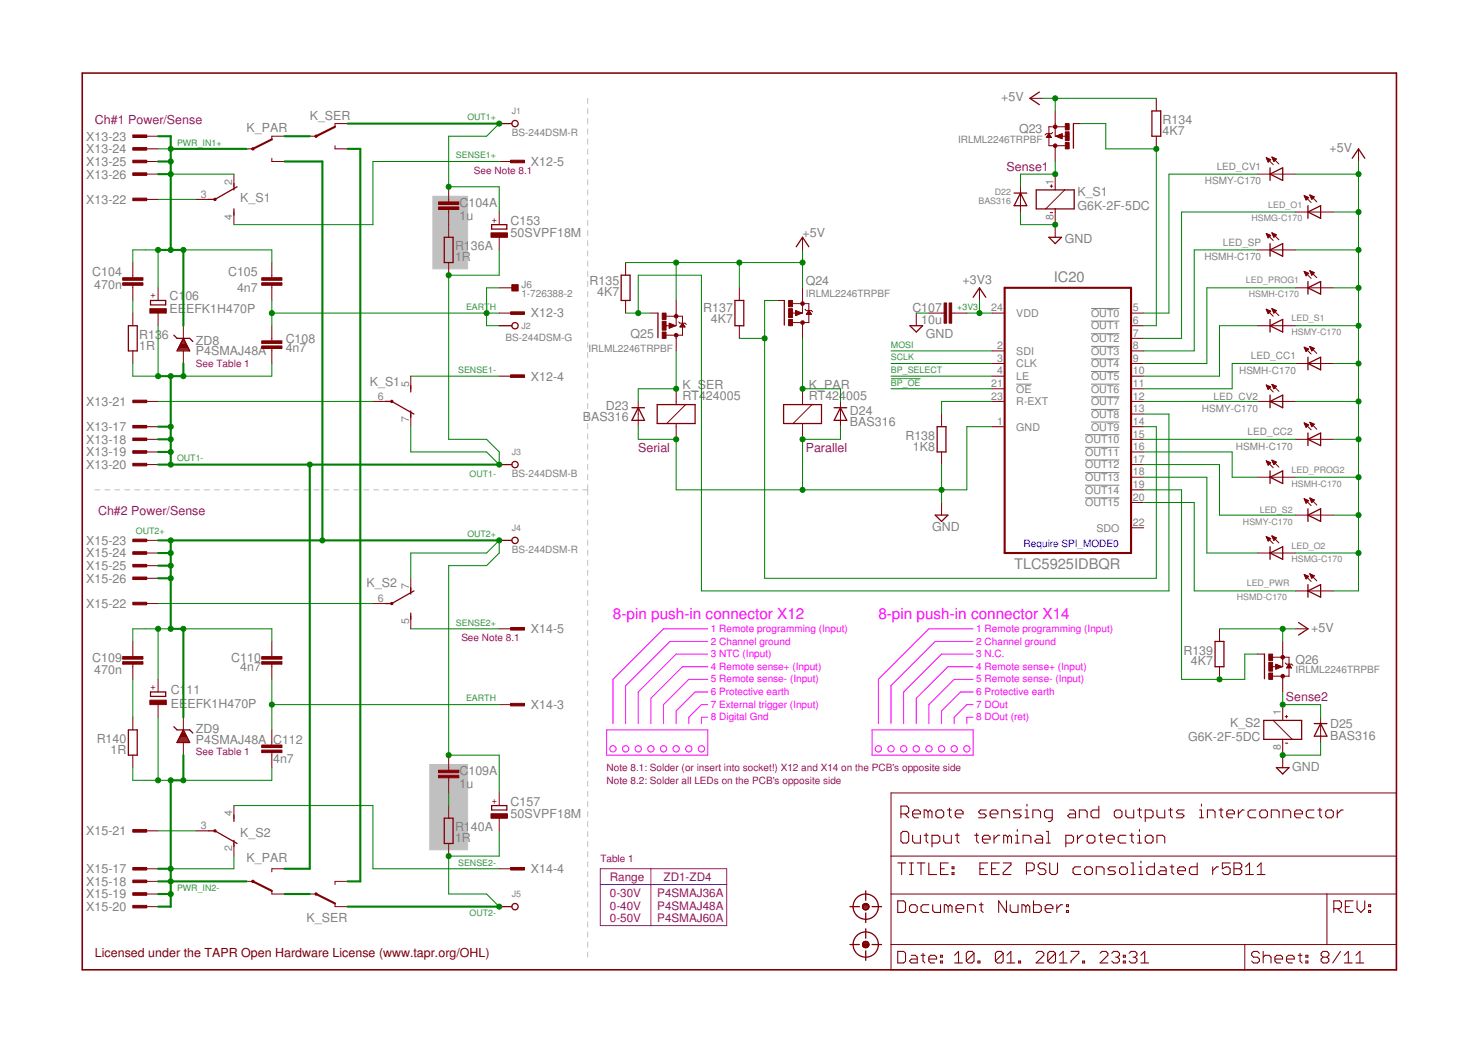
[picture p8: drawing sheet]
<svg xmlns="http://www.w3.org/2000/svg" width="297mm" height="210mm" viewBox="0 0 297 210" stroke-linecap="round" stroke-linejoin="round" font-family="sans-serif">
<g fill="none" stroke="#c0c0c0" stroke-width=".2">
<path d="M118.1 19.8v1M118.1 21.8v1.1M118.1 23.9v1M118.1 25.9v1M118.1 27.9v1.1M118.1 30v1M118.1 32v1.1M118.1 34.1v1M118.1 36.1v1.1M118.1 38.2v1M118.1 40.2v1.1M118.1 42.2v1.1"/>
<path d="M118.1 44.3v1M118.1 46.4v1M118.1 48.4v1M118.1 50.4v1.1M118.1 52.5v1M118.1 54.5v1.1M118.1 56.6v1M118.1 58.6v1M118.1 60.7v1M118.1 62.7v1M118.1 64.7v1.1M118.1 66.8v1"/>
<path d="M118.1 68.8v1.1M118.1 70.9v1M118.1 72.9v1.1M118.1 75v1M118.1 77v1M118.1 79.1v1M19.1 98.5h1M21.1 98.5h1M23.1 98.5h1M25.1 98.5h1M27.1 98.5h1M29.1 98.5h1"/>
<path d="M31.1 98.5h1M33.1 98.5h1M35.1 98.5h1M37.1 98.5h1M39.1 98.5h1M41.1 98.5h1M43.1 98.5h1M45.1 98.5h1M47.1 98.5h1M49.1 98.5h1M51.1 98.5h1M53.1 98.5h1"/>
<path d="M55.1 98.5h1M57.1 98.5h1M59.1 98.5h1M61.1 98.5h1M63.1 98.5h1M65.1 98.5h1M67.1 98.5h1M69.1 98.5h1M71.1 98.5h1M73.1 98.5h1M75.1 98.5h1M77.1 98.5h1"/>
<path d="M79.1 98.5h1M81.1 98.5h1M83.1 98.5h1M85.1 98.5h1M87.1 98.5h1M89.1 98.5h1M91.1 98.5h1M93.1 98.5h1M95.1 98.5h1M97.1 98.5h1M99.1 98.5h1M101.1 98.5h1"/>
<path d="M103.1 98.5h1M105.1 98.5h1M107.1 98.5h1M109.1 98.5h1M111.1 98.5h1M113.1 98.5h1M115.1 98.5h1M117.1 98.5h1M118.1 81.1v1M118.1 83.1v1.1M118.1 85.2v1M118.1 87.2v1.1"/>
<path d="M118.1 89.3v1M118.1 91.3v1.1M118.1 93.4v1M118.1 95.4v1.1M118.1 97.5v2M118.1 100.5v1M118.1 102.5v1M118.1 104.6v1M118.1 106.6v1M118.1 108.6v1M118.1 110.6v1M118.1 112.6v1.1"/>
<path d="M118.1 114.7v1M118.1 116.7v1M118.1 118.7v1M118.1 120.7v1M118.1 122.7v1.1M118.1 124.8v1M118.1 126.8v1M118.1 128.8v1M118.1 130.8v1M118.1 132.8v1.1M118.1 134.9v1M118.1 136.9v1"/>
<path d="M118.1 138.9v1M118.1 140.9v1M118.1 142.9v1.1M118.1 144.9v1.1M118.1 147v1M118.1 149v1M118.1 151v1M118.1 153v1.1M118.1 155.1v1M118.1 157.1v1M118.1 159.1v1M118.1 161.1v1"/>
<path d="M118.1 163.2v1M118.1 165.2v1M118.1 167.2v1M118.1 169.2v1M118.1 171.2v1.1M118.1 173.2v1.1M118.1 175.3v1M118.1 177.3v1M118.1 179.3v1M118.1 181.3v1.1M118.1 183.3v1.1M118.1 185.4v1"/>
<path d="M118.1 187.4v1M118.1 189.4v1M118.1 191.4v1"/>
</g>
<g fill="#c0c0c0" stroke="#c0c0c0" stroke-width=".2">
<path d="M87 39.5h7v14.6h-7z"/>
<path d="M86.4 153.7h7.6v17.2h-7.6z"/>
</g>
<g fill="none" stroke="#808080" stroke-width=".2">
<path d="M204.3 77.2h3M219.3 77.2h5.7M219.3 62h5.7M219.3 64.6h5.7M219.3 67.1h5.7M219.3 69.6h5.7M219.3 72.2h5.7M219.3 74.7h5.7M219.3 79.8h5.7M218.1 87.4h6.9M218.1 89.9h6.9M218.1 92.5h6.9"/>
<path d="M218.1 95h6.9M218.1 97.6h6.9M219.3 82.3h5.7M219.3 84.9h5.7M218.1 100.1h6.9"/>
</g>
<g fill="none" stroke="#800000" stroke-width=".21">
<path d="M180.4 173.5h1.6M181.1 163.6h1.1l.4-.4v-.7l-.4-.4h-1.1v2.3M181.1 167.5l.4-.3h.7l.4 .3v1.6l-.4 .4h-.7l-.4-.4zM181.2 173.5v2.3M181.8 163.6l.8 .8M182.8 173.5h.8M182.8 175.8h.8M183.2 173.5v2.3M183.4 163.6h1.6v-.4l-.4-.3h-.8l-.4 .3v.8l.4 .4h.8M183.4 167.9v1.2l.4 .4h1.2v-1.6M184.3 173.5h1.6M185.1 173.5v2.3"/>
<path d="M185.7 167.9h.8M186.1 167.5v1.6l.4 .4M186.5 163.2l-.4-.3h-.4v1.5M186.5 163.2v1.2M186.5 163.2l.4-.3 .4 .3v1.2M186.7 173.5v2.3h1.5M187.3 169.5h1.2l.4-.4v-.8l-.4-.4h-1.2v2.4M188.1 163.2l.4-.3h.8l.4 .3v.8l-.4 .4h-.8l-.4-.4zM189 174.7h.8M189.7 167.9v1.2l.3 .4h1.2v-1.6M190.4 162.9h.8M190.6 173.5h-1.6v2.3h1.6"/>
<path d="M190.8 162.5v1.5l.4 .4M191.3 175.5h.4v.3h-.4zM191.3 174.3h.4v.4h-.4zM192 163.6h1.5v-.4l-.4-.3h-.7l-.4 .3v.8l.4 .4h.7M192 167.9h.8M192.4 167.5v1.6l.4 .4M195.9 167.9h.8M196.3 167.5v1.6l.4 .4M196.9 174.7h.8M197.4 168.7h1.6v-.4l-.4-.4h-.8l-.4 .4v.8l.4 .4h.8M198.2 162.9h-1.2l-.3 .3 .3 .4h.8l.4 .4-.4 .4h-1.1M198.5 173.5h-1.6v2.3h1.6"/>
<path d="M199 163.6h1.6v-.4l-.4-.3h-.8l-.4 .3v.8l.4 .4h.8M199.3 174.7h.8M199.8 167.9v1.6M200.8 173.5h-1.5v2.3h1.5M200.9 167.9h-.3l-.8 .8M201.3 164.4v-1.5h1.2l.4 .3v1.2M201.6 173.5h1.6v.4l-1.6 1.6v.3h1.6M202.5 168.3l.4-.4 .4 .4v1.2M202.5 168.3l-.4-.4h-.4v1.6M202.5 168.3v1.2M204.1 169.5h.8M204.1 167.9h.3v1.6"/>
<path d="M204.4 166.8v.4M205.2 162.9h-1.1l-.4 .3 .4 .4h.8l.3 .4-.3 .4h-1.2M205.6 169.5v-1.6h1.2l.4 .4v1.2M206 164.4h.8M206 162.9h.4v1.5M206.3 175.1h1.2l.4-.4v-.8l-.4-.4h-1.2v2.3M206.4 161.7v.4M207.6 164.4v-1.5h1.1l.4 .3v1.2M208.3 167.9h.8l.4 .4v1.2h-1.2l-.3-.4 .3-.4h1.2M210.2 173.9l-.4-.4h-.8l-.4 .4v.4l.4 .4h.8l.4 .4v.4l-.4 .3h-.8l-.4-.3M210.3 167.2h.4v2.3M210.3 169.5h.8"/>
<path d="M211 173.5v2l.4 .3h.7l.4-.3v-2M211.5 164.4h-1.2l-.4-.4v-.8l.4-.3h1.2v1.9l-.4 .4h-.4M214.2 169.5h1.2l.4-.4v-.8l-.4-.4h-1.2v2.4M215 162.9h.8l.4 .3v1.2h-1.2l-.4-.4 .4-.4h1.2M216.5 167.9v1.6M216.9 164.4v-1.5h1.2l.4 .3v1.2M217.2 174.3h-1.2l-.4 .4v.8l.4 .3h1.2M217.7 167.9h-.4l-.8 .8M218 174.7l.4-.4h.8l.3 .4v.8l-.3 .3h-.8l-.4-.3zM218.9 167.9h.7l.4 .4v.8l-.4 .4h-.7l-.4-.4v-.8zM220.3 175.8v-1.5h1.2l.4 .4v1.1M220.8 162.1v2.3h-1.2l-.3-.4v-.8l.3-.3h1.2"/>
<path d="M220.8 167.9h.8M221.2 167.5v1.6l.4 .4M222.4 168.7h1.5v-.4l-.4-.4h-.7l-.4 .4v.8l.4 .4h.7M223.9 163.2l.4-.3h.8l.4 .3v.8l-.4 .4h-.8l-.4-.4zM224.2 174.3h-1.1l-.4 .4 .4 .4h.7l.4 .4-.4 .3h-1.1M225 174.7l.4-.4h.8l.4 .4v.8l-.4 .3h-.8l-.4-.3zM226.3 162.9v1.1l.4 .4h1.1v-1.5M226.3 167.9h-1.2l-.4 .4v.8l.4 .4h1.2M227.1 167.9h.7M227.3 173.5h.4v2.3M227.3 175.8h.8M227.5 167.5v1.6l.3 .4"/>
<path d="M228.6 162.9h.8M228.6 167.9h.4v1.6M228.6 169.5h.8M228.9 175.8h.8M228.9 174.3h.4v1.5M229 162.5v1.5l.4 .4M229 166.8v.4M229.3 173.1v.4M230.2 164.4h1.2l.3-.4v-.8l-.3-.3h-1.2v2.3M230.2 168.3l.4-.4h.8l.3 .4v.8l-.3 .4h-.8l-.4-.4zM232 173.5v2.3h-1.2l-.3-.3v-.8l.3-.4h1.2M232.5 162.9v1.1l.4 .4h1.2v-1.5"/>
<path d="M232.5 169.5v-1.6h1.2l.4 .4v1.2M233.2 174.3h.8l.4 .4v1.1h-1.2l-.4-.3 .4-.4h1.2M234.8 162.9h.8M235.1 174.3h.8M235.2 162.5v1.5l.4 .4M235.5 173.9v1.6l.4 .3M236.7 175.1h1.6v-.4l-.4-.4h-.8l-.4 .4v.8l.4 .3h.8M238 162.9h-1.2l-.4 .3 .4 .4h.8l.4 .4-.4 .4h-1.2M240.6 173.5v2.3h-1.2l-.4-.3v-.8l.4-.4h1.2M241.1 164.4h.8M241.1 162.9h.4v1.5M241.5 161.7v.4"/>
<path d="M242.7 164.4v-1.5h1.1l.4 .3v1.2M243.7 174.3v1.5M244.9 174.3h-.4l-.8 .8M245 162.9h.8M245.4 162.5v1.5l.4 .4M246.5 163.6h1.6v-.4l-.4-.3h-.8l-.4 .3v.8l.4 .4h.8M247.2 173.5h-1.5v1.2l.7-.4h.4l.4 .4v.8l-.4 .3h-.8l-.3-.3M248 173.5h1.2l.4 .4v.4l-.4 .4 .4 .4v.4l-.4 .3h-1.2zM248 174.7h1.2M248.9 162.9v1.5M250 162.9h-.3l-.8 .7M250.3 175.8h1.6"/>
<path d="M250.3 174.3l.8-.8v2.3M252.4 162.9h-1.2l-.4 .3v.8l.4 .4h1.2M252.7 175.8h1.5M252.7 174.3l.7-.8v2.3M253.2 163.2l.4-.3h.7l.4 .3v.8l-.4 .4h-.7l-.4-.4zM255.5 164.4v-1.5h1.2l.4 .3v1.2M257.9 164.4v-1.5h1.1l.4 .3v1.2M260.2 163.6h1.5v-.4l-.4-.3h-.7l-.4 .3v.8l.4 .4h.7M264.1 162.9h-1.2l-.4 .3v.8l.4 .4h1.2M264.9 162.9h.7M265.3 162.5v1.5l.3 .4M266.4 163.2l.4-.3h.8l.4 .3v.8l-.4 .4h-.8l-.4-.4z"/>
<path d="M268.8 162.9v1.5M269.9 162.9h-.4l-.7 .7M180.4 181.1h1.2l.4 .4v1.6l-.4 .4h-1.2zM180.4 191.3h1.2l.4 .4v1.5l-.4 .4h-1.2zM182.8 182.3l.4-.4h.7l.4 .4v.8l-.4 .4h-.7l-.4-.4zM183.2 192.1h.7l.4 .3v1.2h-1.1l-.4-.4 .4-.4h1.1M185.1 192.1h.8M185.5 191.7v1.5l.4 .4M186.7 192.8h1.5v-.4l-.4-.3h-.8l-.3 .3v.8l.3 .4h.8M186.7 181.9h-1.2l-.4 .4v.8l.4 .4h1.2M187.5 181.9v1.2l.3 .4h1.2v-1.6M189 193.2h.4v.4h-.4z"/>
<path d="M189 192.1h.4v.3h-.4zM190.6 182.3l-.4-.4h-.4v1.6M190.6 182.3l.4-.4 .3 .4v1.2M190.6 182.3v1.2M191.9 193.6h1.5M191.9 192.1l.7-.8v2.3M192.1 182.7h1.6v-.4l-.4-.4h-.8l-.4 .4v.8l.4 .4h.8M194.5 183.5v-1.6h1.1l.4 .4v1.2M195.7 191.7v1.5l-.3 .4h-.8l-.4-.4M195.7 191.7l-.3-.4h-.8l-.4 .4v1.5M195.7 191.7l-1.5 1.5M196.5 193.2h.4v.4h-.4z"/>
<path d="M196.8 181.9h.8M197.2 181.5v1.6l.4 .4M201.6 191.7v1.5l-.4 .4h-.8l-.4-.4M201.6 191.7l-.4-.4h-.8l-.4 .4v1.5M201.6 191.7l-1.6 1.5M202.3 181.1v2.4l-1.6-2.4v2.4M202.4 193.6h1.5M202.4 192.1l.8-.8v2.3M203 181.9v1.2l.4 .4h1.2v-1.6M204.7 193.2h.4v.4h-.4zM206.2 182.3l-.4-.4h-.4v1.6M206.2 182.3v1.2"/>
<path d="M206.2 182.3l.3-.4 .4 .4v1.2M207.7 181.1v2.4h1.2l.4-.4v-.8l-.4-.4h-1.2M208.2 191.7l.4-.4h.8l.4 .4v.4l-1.6 1.5h1.6M210.1 182.7h1.5v-.4l-.4-.4h-.8l-.3 .4v.8l.3 .4h.8M212.1 191.7v1.5l-.4 .4h-.7l-.4-.4M212.1 191.7l-.4-.4h-.7l-.4 .4v1.5M212.1 191.7l-1.5 1.5M212.4 181.9v1.6M212.9 193.6h1.6M212.9 192.1l.8-.8v2.3M213.6 181.9h-.4l-.8 .8M214.3 183.1h.4v.4h-.4z"/>
<path d="M214.3 181.9h.4v.4h-.4zM215.2 191.3h1.6v.4l-1.6 1.5v.4M217.6 193.2h.4v.4h-.4zM221.1 191.7l.4-.4h.8l.4 .4v.4l-1.6 1.5h1.6M223.4 191.7l.4-.4h.8l.4 .4v.4l-.4 .3M224.2 192.4h.4M224.6 192.4l.4 .4v.4l-.4 .4h-.8l-.4-.4M225.8 193.2h.4v.4h-.4zM225.8 192.1h.4v.3h-.4zM226.9 191.7l.4-.4h.8l.4 .4v.4l-.4 .3M227.7 192.4h.4M228.1 192.4l.4 .4v.4l-.4 .4h-.8l-.4-.4"/>
<path d="M229.3 193.6h1.5M229.3 192.1l.8-.8v2.3M253.1 191.7l-.4-.4h-.8l-.4 .4v.4l.4 .3h.8l.4 .4v.4l-.4 .4h-.8l-.4-.4M253.9 192.4l.4-.3h.8l.3 .3v1.2M253.9 191.3v2.3M256.2 192.8h1.6v-.4l-.4-.3h-.8l-.4 .3v.8l.4 .4h.8M258.6 192.8h1.5v-.4l-.4-.3h-.7l-.4 .3v.8l.4 .4h.7M260.9 192.1h.8M261.3 191.7v1.5l.4 .4M262.4 193.2h.4v.4h-.4zM262.4 192.1h.4v.3h-.4zM265.9 192.4l-.4 .4v.4l.4 .4h.8l.4-.4v-.4l-.4-.4"/>
<path d="M265.9 192.4l-.4-.3v-.4l.4-.4h.8l.4 .4v.4l-.4 .3M265.9 192.4h.8M268.1 182.7h1.1l.4-.4v-.8l-.4-.4h-1.1v2.4M268.8 182.7l.8 .8M269.4 191.3l-1.6 2.3M270.2 193.6h1.5M270.2 192.1l.8-.8v2.3M270.4 182.3h.8M271.9 181.1h-1.5v2.4h1.5M272.5 193.6h1.6M272.5 192.1l.8-.8v2.3M272.7 181.1v1.6l.8 .8 .8-.8v-1.6"/>
<path d="M275.1 183.1h.4v.4h-.4zM275.1 181.9h.4v.4h-.4z"/>
</g>
<g fill="none" stroke="#800000" stroke-width=".25">
<path d="M208.9 18.5l-1.9 1.3 1.9 1.2M47 36.9v1.3M47.6 37.5l-4.4 2.6h-1.3M100.3 24.8h2.6M203.8 38.8h2.6M205.1 38.8l1.3 2.6h-2.6zM208.3 38.2h7.6v3.8h-7.6zM215.7 24.8v5M231.5 22.3h1.8v5.1h-1.8zM255.2 33.7v2.6M255.2 35l2.6-1.3v2.6zM271.8 31.8l1.2-1.9 1.3 1.9"/>
<path d="M47 42v1.3M89.3 47.7h1.8v5.1h-1.8zM98.8 45.2h3.1v.9h-3.1zM124.8 55.3h1.8v5.1h-1.8zM160 49.6l1.3-1.9 1.3 1.9M195.6 59.8l1.2-1.9 1.3 1.9M210.8 47.7h2.5l-1.2 1.3zM255.2 49v2.5M255.2 50.2l2.6-1.2v2.5zM262.9 41.4v2.5M262.9 56.6v2.5M262.9 42.6l2.5-1.2v2.5z"/>
<path d="M262.9 57.9l2.5-1.3v2.5zM25.8 65.5h1.8v5h-1.8zM30.2 60.4h3.1v.9h-3.1zM34.9 67.4l.7 .6h2.5l.7 .7M35.7 70.3h2.3M35.8 70.1h2.1M35.9 69.9h1.9M36 69.7h1.7M36.1 69.4h1.5M36.2 69.2h1.2M36.4 69h.9M36.5 68.8h.7"/>
<path d="M36.6 68.6h.5M36.7 68.3h.3M36.8 68.1h.1M36.9 68l1.2 2.5h-2.5zM82.5 77.5v1.3M100.3 65.5h2.6M132.2 62.9v5M147.7 60.4h1.8v5.1h-1.8zM157.6 60.4v5M182.9 65.5h2.5l-1.3 1.3zM255.2 65.5l2.6-1.3v2.6zM255.2 64.2v2.6"/>
<path d="M255.2 79.4v2.6M262.9 71.8v2.6M262.9 73.1l2.5-1.3v2.6zM77.5 80.7h1.2l4.5 2.5M82.5 82.6v1.3M100.3 93.4h2.6M127 82h2.5M128.3 82l1.2 2.5h-2.5zM132.1 81.3h7.6v3.9h-7.6zM157.5 81.3h7.6v3.9h-7.6zM167.6 82h2.6M168.9 82l1.3 2.5h-2.6z"/>
<path d="M188.3 85.8h1.8v5.1h-1.8zM255.2 94.7v2.5M255.2 80.7l2.6-1.3v2.6zM255.2 95.9l2.6-1.2v2.5zM262.9 87.1v2.5M262.9 88.3l2.5-1.2v2.5zM82.5 118.2v1.2M83.2 118.8l-4.5 2.5h-1.2M100.3 108.6h2.6M188 103.6h2.5l-1.3 1.2zM255.2 109.9v2.6M255.2 111.2l2.6-1.3v2.6z"/>
<path d="M262.9 103.6l2.5-1.3v2.5zM262.9 102.3v2.5M262.9 117.5v2.6M262.9 118.8l2.5-1.3v2.6zM30.2 139.1h3.1v.9h-3.1zM82.5 123.3v1.2M244.2 129h1.8v5h-1.8zM254.1 131.5v5M261 125.2l1.9 1.2-1.9 1.3M25.8 146.7h1.8v5.1h-1.8zM34.9 146.1l.7 .6h2.5l.7 .7M35.6 149.2h2.5"/>
<path d="M35.7 149h2.3M35.8 148.8h2.1M35.9 148.5h1.9M36 148.3h1.6M36.2 148.1h1.3M36.3 147.9h1.1M36.4 147.7h.9M36.5 147.4h.7M36.6 147.2h.5M36.7 147h.3M36.9 146.7l1.2 2.6h-2.5zM254 144.8h7.6v3.9h-7.6z"/>
<path d="M256.5 154.3h2.6l-1.3 1.3zM264.1 145.5h2.6M265.4 145.5l1.3 2.5h-2.6zM41.9 167h1.3l4.4 2.6M47 163.9v1.2M47 169v1.2M89.3 164.5h1.8v5.1h-1.8zM98.8 162h3.1v.9h-3.1zM174 179.1v1.9M100.3 182.3h2.6M170.8 182.3h1.9M170.8 189.9h1.9"/>
<path d="M173.4 182.3h1.2M173.4 189.9h1.2M173.4 182.1h1.2M173.4 190.1h1.2M173.4 182.5a.63 .63 0 0 0 .6 .4 .63 .63 0 0 0 .6-.4M173.4 189.7a.63 .63 0 0 0 .6 .8 .63 .63 0 0 0 .6-.8M173.4 182.5h1.2M173.4 189.7a.62 .62 0 0 1 .6-.4 .62 .62 0 0 1 .6 .4M173.4 189.7h1.2M173.5 181.9h1M173.5 190.3h1M173.6 182.8h.8"/>
<path d="M173.6 189.4h.8M174 181.7a.62 .62 0 0 1 .6 .8M174 181.7a.64 .64 0 0 0-.6 .8M174 181.7h.1M174 183.6v1.9M174 186.7v1.9M174 191.2v1.9M175.3 182.3h1.9M175.3 189.9h1.9"/>
<circle cx="103.5" cy="24.8" r=".64"/>
<circle cx="103.5" cy="65.5" r=".64"/>
<circle cx="103.5" cy="93.4" r=".64"/>
<circle cx="103.5" cy="108.6" r=".64"/>
<circle cx="103.5" cy="182.3" r=".64"/>
<circle cx="174" cy="182.3" r="2.54"/>
<circle cx="174" cy="189.9" r="2.54"/>
</g>
<g fill="none" stroke="#800000" stroke-width=".2">
<path d="M207 19.8h2.5M232.4 19.8v2.5M29.2 27.4h2.6M29.2 29.9h2.6M29.2 32.5h2.6M29.2 35h2.6M47 35v2.5M49.6 29.9h1.2M54.6 31.8v.7h2.6M57.2 27.4h-2.6v.6M62.3 27.4h1.2M67.3 29.3v.6h2.6"/>
<path d="M69.9 24.8h-2.6v.7M90.2 37.5v3.1M100.3 32.5h2.6M205.1 37.5v5.1M210.4 27.6h.9M210.4 27.5h.8M210.5 27.3h.6M210.6 27.2h.4M210.7 27.1h.2M210.8 27h.1M210.8 26.9l.5 .7h-1zM211.1 37.4h.5"/>
<path d="M211.3 37.2v.5M211.6 26.6l-.3 .3h-1l-.3 .2M212.1 22.3v5.1h2.1M212.1 29.3v3.2M212.1 35v3.2M212.2 27.4l1.3-.5v1zM212.3 27.3h1.2M212.4 27.5h1.1M212.6 27.2h.9M212.7 27.6h.8M212.9 27.1h.6M213 27.7h.5"/>
<path d="M213.3 27h.2M213.3 27.8h.2M214 38.2l-3.8 3.8M214.1 25.5h-3.3v3.8h3.3M215.7 24.8h1.4M232.4 27.4v2.5M252.7 35h7.6M254.5 31.7l1.4 1.4M254.5 31.7l.9 .4-.5 .5zM254.5 31.8h.2M254.6 31.9h.4M254.6 32h.7"/>
<path d="M254.7 32.2h.6M254.7 32.3h.5M254.8 32.4h.3M254.8 32.5h.2M255.6 31.6l1.4 1.4M255.6 31.6l.9 .4-.5 .5zM255.7 31.7h.2M255.7 31.8h.4M255.8 31.9h.6M255.8 32h.6M255.9 32.2h.4M255.9 32.3h.3"/>
<path d="M256 32.4h.1M262.1 39.3l1.4 1.4M262.1 39.3l.9 .4-.5 .5zM262.1 39.4h.2M262.2 39.5h.4M262.2 39.6h.6M262.3 39.8h.6M262.3 39.9h.5M263.2 39.2l1.4 1.4M263.2 39.2l.9 .4-.5 .5zM263.3 39.3h.1M263.3 39.4h.4"/>
<path d="M263.4 39.5h.6M263.4 39.6h.7M263.5 39.8h.4M263.5 39.9h.3M273 29.9v2.6M26.7 52.8v3M26.7 57.4v3M29.2 40.1h2.6M31.8 57.9v2.5M39.4 40.1h2.5M47 42.6v2.6M54.6 52.8v3"/>
<path d="M54.6 57.4v3M90.2 42.1v5.6M90.2 52.8v2.5M100.3 57.9h2.6M100.3 42.6v2.6M100.3 47.7v2.5M125.7 52.8v2.5M148.6 57.9v2.5M161.3 57.9v5h-2.2M161.3 47.7v2.5M196.8 57.9v2.5M211.1 42.8h.5"/>
<path d="M212.1 42v5.7M252.7 50.2h7.6M254.5 46.9l1.4 1.4M254.5 46.9l.9 .4-.5 .5zM254.5 47h.1M254.6 47.1h.3M254.6 47.2h.6M254.7 47.3h.6M254.7 47.5h.5M254.8 47.6h.3M254.8 47.7h.2M255.6 46.8l.9 .4-.5 .5z"/>
<path d="M255.6 46.8l1.4 1.4M255.7 46.9h.1M255.7 47h.4M255.8 47.1h.5M255.8 47.2h.7M255.9 47.3h.4M255.9 47.5h.3M256 47.6h.1M260.3 57.9h7.6M260.3 42.6h7.6M262.1 54.6l.4 .9 .5-.6M262.1 54.6l1.4 1.4"/>
<path d="M262.1 54.6l.9 .3M262.1 54.6h.1M262.2 54.7h.3M262.2 54.8h.5M262.3 54.9h.7M262.3 55.1h.6M262.4 55.2h.3M262.4 40h.3M262.4 55.3h.2M262.4 40.1h.2M262.5 55.4h.1M263.2 54.4l1.4 1.4"/>
<path d="M263.2 54.4l.9 .4-.5 .5M263.2 54.4l.4 .9M263.3 54.5h.1M263.3 54.6h.3M263.4 54.7h.5M263.4 54.8h.7M263.5 54.9h.5M263.5 55.1h.4M263.6 55.2h.2M263.6 40h.1M263.6 55.3h.1M26.7 62.9v2.6"/>
<path d="M26.7 70.5v2.6M31.8 62.9v2.6M36.9 65.5v2.5M36.9 70.5v2.6M54.6 65.5v3M54.6 70v3.1M82.5 75.6v2.6M100.3 62.9h2.6M100.3 75.6h2.6M125.7 60.4v2.5M130.8 62.9h1.4M133.9 63.6h3.3v3.8h-3.3"/>
<path d="M134.5 65l1.3 .5-1.3 .5zM134.5 65.9h.1M134.5 65.8h.4M134.5 65.7h.7M134.5 65.6h1M134.5 65.3h.9M134.5 65.2h.6M134.5 65.1h.3M135.9 60.4v5.1h-2.2M135.9 67.4v3.1M135.9 78.2v3.1M136.4 64.7l.3 .3h1l.2 .2"/>
<path d="M136.7 65.7h.9M136.8 65.6h.8M136.8 65.4h.7M136.9 65.3h.5M137 65.2h.3M137.1 65.1h.1M137.2 65l.5 .7h-1zM148.6 65.5v2.5M156.2 60.4h1.4M159.3 61h3.3v3.9h-3.3M159.9 62.4l1.3 .5-1.3 .6zM159.9 63.4h.1"/>
<path d="M159.9 63.3h.4M159.9 63.2h.7M159.9 63h1M159.9 62.9h1.2M159.9 62.8h.9M159.9 62.7h.6M159.9 62.5h.3M159.9 62.4h.1M161.3 64.9v3.1M161.3 78.2v3.1M161.8 62.2l.3 .2h1l.2 .3M162.1 63.2h.9"/>
<path d="M162.2 63h.8M162.2 62.9h.7M162.3 62.8h.5M162.4 62.7h.3M162.5 62.5h.1M162.6 62.4l.5 .8h-1zM184.1 62.9v2.6M186.7 62.9h3M191.3 62.9h3M199.4 62.9h2.5M199.4 70.5h2.5M199.4 73.1h2.5"/>
<path d="M199.4 75.6h2.5M199.4 78.2h2.5M227.3 62.9h2.5M227.3 70.5h2.5M227.3 73.1h2.5M227.3 75.6h2.5M227.3 78.2h2.5M227.3 65.5h2.5M227.3 68h2.5M252.7 65.5h7.6M254.5 62.2l1.4 1.4M254.5 62.2h.1"/>
<path d="M254.5 62.2l.9 .4-.5 .5zM254.5 77.4l1.4 1.4M254.5 77.4l.9 .4-.5 .5zM254.5 77.5h.2M254.6 62.3h.2M254.6 77.6h.4M254.6 62.4h.5M254.6 77.7h.7M254.7 62.5h.7M254.7 77.9h.6M254.7 62.7h.6M254.7 78h.5"/>
<path d="M254.8 62.8h.3M254.8 78.1h.3M254.8 62.9h.2M254.8 63h.1M254.8 78.2h.1M255.6 62.1l1.4 1.4M255.6 62.1l.9 .3M255.6 62.1l.4 .8 .5-.5M255.6 62.1h.1M255.6 77.3l1.4 1.4M255.6 77.3l.9 .4-.5 .5zM255.7 77.4h.2"/>
<path d="M255.7 62.2h.2M255.7 62.3h.5M255.7 77.5h.5M255.8 77.6h.6M255.8 62.4h.7M255.8 77.7h.6M255.8 62.5h.6M255.9 77.9h.4M255.9 62.7h.4M255.9 78h.3M255.9 62.8h.3M256 78.1h.1"/>
<path d="M256 62.9h.1M260.3 73.1h7.6M262.1 69.8l.9 .4-.5 .5zM262.1 69.8l1.4 1.4M262.1 69.9h.3M262.2 70h.5M262.3 70.1h.6M262.3 70.3h.6M262.4 70.4h.4M262.4 70.5h.3M262.5 70.6h.1M263.2 69.7l.9 .3-.5 .5z"/>
<path d="M263.2 69.7l1.4 1.4M263.2 69.7h.1M263.3 69.8h.2M263.4 69.9h.4M263.4 70h.7M263.5 70.1h.5M263.5 70.3h.4M263.6 70.4h.2M263.6 70.5h.1M29.2 80.7h2.6M29.2 85.8h2.6M29.2 88.3h2.6"/>
<path d="M29.2 90.9h2.6M29.2 93.4h2.6M75 80.7h2.5M82.5 83.2v2.6M128.3 80.7v5.1M135.9 85.2v3.1M137.8 81.3l-3.8 3.9M161.3 85.2v3.1M163.2 81.3l-3.8 3.9M168.9 80.7v5.1M189.2 83.2v2.6M189.2 90.9v2.5"/>
<path d="M199.4 80.7h2.5M199.4 85.8h2.5M227.3 80.7h2.5M227.3 85.8h2.5M227.3 83.2h2.5M227.3 88.3h2.5M227.3 90.9h2.5M227.3 93.4h2.5M227.3 95.9h2.5M227.3 98.5h2.5M252.7 80.7h7.6M252.7 95.9h7.6"/>
<path d="M254.5 92.6l1.4 1.4M254.5 92.6l.9 .4-.5 .5zM254.5 92.7h.1M254.6 92.8h.3M254.6 92.9h.6M254.7 93.1h.6M254.7 93.2h.5M254.8 93.3h.3M254.8 93.4h.2M255.6 92.5l1.4 1.4M255.6 92.5l.9 .4-.5 .5zM255.7 92.6h.1"/>
<path d="M255.7 92.7h.4M255.8 92.8h.5M255.8 92.9h.7M255.9 93.1h.4M255.9 93.2h.3M256 93.3h.1M260.3 88.3h7.6M262.1 85l.9 .4-.5 .5zM262.1 85l1.4 1.4M262.1 85.1h.2M262.2 85.2h.4M262.2 85.3h.6"/>
<path d="M262.3 85.5h.6M262.3 85.6h.5M262.4 85.7h.3M262.4 85.8h.2M263.2 84.9l.9 .4-.5 .5zM263.2 84.9l1.4 1.4M263.3 85h.1M263.3 85.1h.4M263.4 85.2h.6M263.4 85.3h.7M263.5 85.5h.4M263.5 85.6h.3"/>
<path d="M263.6 85.7h.1M29.2 111.2h2.6M29.2 108.6h2.6M29.2 113.7h2.6M29.2 116.3h2.6M82.5 116.3v2.5M189.2 101v2.6M227.3 101h2.5M227.3 106.1h2.5M252.7 111.2h7.6M254.5 107.9l1.4 1.4M254.5 107.9h.1"/>
<path d="M254.5 107.9l.9 .4M254.5 107.9l.4 .9M254.6 108h.2M254.6 108.1h.5M254.7 108.3h.7M254.7 108.4h.5M254.8 108.5h.3M254.8 108.6h.2M254.8 108.8h.1M255.4 108.3l-.5 .5M255.6 107.8l1.4 1.4M255.6 107.8l.9 .3"/>
<path d="M255.6 107.8l.4 .8M255.7 107.8h.1M255.7 107.9h.3M255.7 108h.5M255.8 108.1h.7M255.8 108.3h.6M255.9 108.4h.4M255.9 108.5h.3M256 108.6h.1M256.5 108.1l-.5 .5M260.3 103.6h7.6M260.3 118.8h7.6"/>
<path d="M262.1 100.3l1.4 1.4M262.1 100.3l.9 .3-.5 .6M262.1 100.3l.4 .9M262.1 115.5l1.4 1.4M262.1 115.5l.9 .4-.5 .5zM262.1 100.3h.1M262.1 115.6h.3M262.2 100.4h.3M262.2 115.7h.5M262.2 100.5h.6M262.3 115.9h.7M262.3 100.7h.7"/>
<path d="M262.3 100.8h.5M262.3 116h.6M262.4 116.1h.4M262.4 100.9h.3M262.4 101h.2M262.4 116.2h.3M262.5 116.4h.1M262.5 101.2h.1M263.2 100.1l1.4 1.4M263.2 100.1l.9 .4M263.2 100.1l.4 .9M263.2 115.4l1.4 1.4"/>
<path d="M263.2 115.4l.9 .4-.5 .5zM263.2 115.4h.1M263.3 100.2h.1M263.3 100.3h.3M263.3 115.5h.2M263.4 115.6h.4M263.4 100.4h.5M263.4 115.7h.7M263.4 100.5h.7M263.5 115.9h.5M263.5 100.7h.5M263.5 116h.4"/>
<path d="M263.5 100.8h.4M263.6 116.1h.2M263.6 100.9h.2M263.6 116.2h.1M263.6 101h.1M264.1 100.5l-.5 .5M26.7 129v3M26.7 133.5v3.1M29.2 121.3h2.6M31.8 136.6v2.5M54.6 129v3M54.6 133.5v3.1"/>
<path d="M75 121.3h2.5M82.5 123.9v2.5M100.3 126.4h2.6M245.1 126.4v2.6M245.1 134v2.6M252.7 131.5h1.4M255.8 132.1h3.3v3.9h-3.3M256.4 133.5l1.3 .5-1.3 .6zM256.4 134.4h.3M256.4 134.3h.6M256.4 134.2h.9M256.4 134h1.1"/>
<path d="M256.4 133.8h.8M256.4 133.7h.4M256.4 133.6h.1M257.8 129v5h-2.2M257.8 136v3.1M258.3 133.3l.3 .2h1l.2 .3M258.6 134.2h.9M258.7 134.1h.7M258.8 134h.5M258.9 133.8h.4M258.9 133.7h.3M259 133.6h.1"/>
<path d="M259.1 133.5l.5 .8h-1zM260.3 126.4h2.6M26.7 144.2v2.5M26.7 151.8v2.5M31.8 141.7v2.5M36.9 144.2v2.5M36.9 149.3v2.5M54.6 146.7v3.1M54.6 151.3v3M90.2 151.8v3.1M90.2 156.4v3M100.3 159.4v2.6"/>
<path d="M100.3 141.7h2.6M179.1 159.4h101.5v35.6h-101.5zM255.9 144.8l3.8 3.9M257.8 141.7v3.1M257.8 148.7v5.6M258.3 144.1h.5M258.3 149.4h.5M258.6 143.8v.5M265.4 144.2v5.1M29.2 179.7h2.6M29.2 177.2h2.6M29.2 174.7h2.6"/>
<path d="M29.2 167h2.6M39.4 167h2.5M47 162v2.5M47 169.6v2.5M49.6 177.2h1.2M54.6 179.1v.6h2.6M57.2 174.7h-2.6v.6M62.3 179.7h1.2M69.9 177.2h-2.6v.6M90.2 162v2.5M90.2 169.6v2.5M100.3 174.7h2.6"/>
<path d="M100.3 164.5v2.5M179.1 179.7h101.5M179.1 172.1h101.5M266.7 179.7v10.2M29.2 182.3h2.6M67.3 181.7v.6h2.6M179.1 189.9h101.5M250.2 189.9v5.1"/>
</g>
<g fill="none" stroke="#800000" stroke-width=".42">
<path d="M54.6 28l-3.8 1.9M67.3 25.5l-3.8 1.9M201.9 57.9h25.4v53.3h-25.4zM50.8 177.2l3.8 1.9M63.5 179.7l3.8 2"/>
<circle cx="50.8" cy="29.9" r=".13"/>
<circle cx="63.5" cy="27.4" r=".13"/>
<circle cx="43.2" cy="40.1" r=".13"/>
<circle cx="78.7" cy="80.7" r=".13"/>
<circle cx="78.7" cy="121.3" r=".13"/>
<circle cx="43.2" cy="167" r=".13"/>
<circle cx="50.8" cy="177.2" r=".13"/>
<circle cx="63.5" cy="179.7" r=".13"/>
</g>
<g fill="#800000" stroke="#800000" stroke-width=".2">
<path d="M189.7 60.9h.5v4.1h-.5z"/>
<path d="M190.8 60.9h.5v4.1h-.5z"/>
<path d="M133.1 66.8h.8v1.2h-.8z"/>
<path d="M133.1 62.9h.8v1.3h-.8z"/>
<path d="M133.1 64.6h.8v1.8h-.8z"/>
<path d="M158.5 64.2h.8v1.3h-.8z"/>
<path d="M158.5 60.4h.8v1.3h-.8z"/>
<path d="M158.5 62.1h.8v1.7h-.8z"/>
<path d="M214.1 28.7h.8v1.2h-.8z"/>
<path d="M214.1 24.8h.8v1.3h-.8z"/>
<path d="M214.1 26.5h.8v1.8h-.8z"/>
<path d="M255 135.3h.8v1.3h-.8z"/>
<path d="M255 131.5h.8v1.3h-.8z"/>
<path d="M255 133.2h.8v1.7h-.8z"/>
<path d="M24.7 56.9h4v.5h-4z"/>
<path d="M24.7 55.8h4v.5h-4z"/>
<path d="M24.7 133h4v.5h-4z"/>
<path d="M24.7 132h4v.5h-4z"/>
<path d="M26.7 85.5h2.8v.5h-2.8z"/>
<path d="M26.7 88.1h2.8v.5h-2.8z"/>
<path d="M26.7 90.6h2.8v.5h-2.8z"/>
<path d="M26.7 93.2h2.8v.5h-2.8z"/>
<path d="M26.7 174.4h2.8v.5h-2.8z"/>
<path d="M26.7 177h2.8v.5h-2.8z"/>
<path d="M26.7 179.5h2.8v.5h-2.8z"/>
<path d="M26.7 182h2.8v.5h-2.8z"/>
<path d="M26.7 27.1h2.8v.5h-2.8z"/>
<path d="M26.7 29.7h2.8v.5h-2.8z"/>
<path d="M26.7 32.2h2.8v.5h-2.8z"/>
<path d="M26.7 34.8h2.8v.5h-2.8z"/>
<path d="M26.7 39.8h2.8v.5h-2.8z"/>
<path d="M26.7 80.5h2.8v.5h-2.8z"/>
<path d="M26.7 108.4h2.8v.5h-2.8z"/>
<path d="M26.7 110.9h2.8v.5h-2.8z"/>
<path d="M26.7 113.5h2.8v.5h-2.8z"/>
<path d="M26.7 116h2.8v.5h-2.8z"/>
<path d="M26.7 166.8h2.8v.5h-2.8z"/>
<path d="M26.7 121.1h2.8v.5h-2.8z"/>
<path d="M102.6 62.7h2.8v.5h-2.8z"/>
<path d="M102.6 75.4h2.8v.5h-2.8z"/>
<path d="M102.6 32.2h2.8v.5h-2.8z"/>
<path d="M52.6 56.9h4.1v.5h-4.1z"/>
<path d="M52.6 55.8h4.1v.5h-4.1z"/>
<path d="M52.6 69.6h4.1v.5h-4.1z"/>
<path d="M52.6 68.5h4.1v.5h-4.1z"/>
<path d="M52.6 133h4.1v.5h-4.1z"/>
<path d="M52.6 132h4.1v.5h-4.1z"/>
<path d="M52.6 150.8h4.1v.5h-4.1z"/>
<path d="M52.6 149.8h4.1v.5h-4.1z"/>
<path d="M88.1 41.6h4.1v.5h-4.1z"/>
<path d="M88.1 40.6h4.1v.5h-4.1z"/>
<path d="M88.1 155.9h4.1v.5h-4.1z"/>
<path d="M88.1 154.9h4.1v.5h-4.1z"/>
<path d="M30.1 140.8h3.3v.9h-3.3z"/>
<path d="M30.1 62.1h3.3v.8h-3.3z"/>
<path d="M102.9 57.2h1.2v1.3h-1.2z"/>
<path d="M98.7 46.8h3.3v.9h-3.3z"/>
<path d="M98.7 163.6h3.3v.9h-3.3z"/>
<path d="M102.6 174.4h2.8v.5h-2.8z"/>
<path d="M102.6 126.2h2.8v.5h-2.8z"/>
<path d="M102.6 141.4h2.8v.5h-2.8z"/>
</g>
<g fill="#800000" stroke="#800000" stroke-width=".2">
<circle cx="135.9" cy="63.6" r=".36"/>
<circle cx="135.9" cy="67.4" r=".36"/>
<circle cx="161.3" cy="61" r=".36"/>
<circle cx="161.3" cy="64.9" r=".36"/>
<circle cx="212.1" cy="25.5" r=".36"/>
<circle cx="212.1" cy="29.3" r=".36"/>
<circle cx="257.8" cy="132.1" r=".36"/>
<circle cx="257.8" cy="136" r=".36"/>
</g>
<path d="M16.5 14.7h264.1v180.3h-264.1z" fill="none" stroke="#800000" stroke-width=".32"/>
<g fill="none" stroke="#008000" stroke-width=".2">
<path d="M209.5 19.8h22.9M212.1 19.8v2.5M31.8 29.9h2.5M34.3 35h12.7M100.3 24.8l-2.5 2.6h-7.6v10.1h10.1v5.1M100.3 32.5h-25.3v12.7h-28M212.1 32.5v2.5h-7v2.5M217.1 24.8h5.1v5.1h10.2v35.6h-2.6M252.7 35h-17.8v27.9h-5.1M260.3 35h12.7M273 32.5v86.3h-5.1M26.7 52.8v-2.6h5.1v7.7"/>
<path d="M31.8 40.1h7.6M36.9 50.2h17.7v2.6M100.3 57.9h-2.5v7.6h2.5M100.3 50.2v5.1h-10.1v33h7.6l2.5 2.6v2.5l-2.5-2.5h-15.3v-5.1M125.7 52.8h35.6M135.9 52.8v7.6M148.6 52.8v5.1M161.3 50.2v7.7M205.1 42.6v2.6h7M252.7 50.2h-12.7v20.3h-10.2M260.3 57.9h-17.8v15.2h-12.7M260.3 50.2h12.7"/>
<path d="M260.3 42.6h-22.8v25.4h-7.7M267.9 57.9h5.1M267.9 42.6h5.1M26.7 60.4v2.5M31.8 65.5v10.1h-5.1v-2.5M54.6 60.4v5.1M54.6 73.1v2.5h-17.7M54.6 62.9h45.7M82.5 75.6h17.8M125.7 62.9h5.1M128.3 62.9v-7.6h12.7v63.5h93.9v-35.6h-5.1M135.9 70.5v7.7h-7.6v2.5"/>
<path d="M148.6 68h5.1M156.2 60.4h-2.5v55.9h78.7v-30.5h-2.6M161.3 68v10.2h7.6v2.5M179.1 75.6h20.3M179.1 70.5h20.3M179.1 78.2h20.3M179.1 73.1h20.3M184.1 62.9h2.6M194.3 62.9h5.1M196.8 60.4v2.5M252.7 65.5h-7.6v10.1h-15.3M260.3 65.5h12.7"/>
<path d="M260.3 73.1h-12.7v5.1h-17.8M267.9 73.1h5.1M31.8 80.7h43.2M128.3 85.8v2.5h7.6v10.2h58.4v-12.7h5.1M168.9 85.8v2.5h-7.6v10.2M189.2 93.4v7.6M199.4 80.7h-10.2v2.5M229.8 80.7h22.9M229.8 98.5h7.7v38.1h12.7v-5.1h2.5M229.8 93.4h15.3v10.2h15.2M229.8 88.3h30.5M229.8 95.9h12.7v15.3h10.2"/>
<path d="M229.8 90.9h17.8v5h5.1M260.3 80.7h12.7M260.3 95.9h12.7M267.9 88.3h5.1M82.5 116.3v-5.1h15.3l2.5-2.6v2.6l-2.5 2.5h-7.6v38.1h10.1v7.6M229.8 101h10.2v17.8h20.3M260.3 111.2h12.7M267.9 103.6h5.1M26.7 136.6v7.6M31.8 126.4v10.2M31.8 121.3h43.2M34.3 126.4h-7.6v2.6"/>
<path d="M36.9 126.4h17.7v2.6M54.6 136.6v10.1M82.5 126.4h17.8M245.1 126.4h15.2M257.8 139.1v2.6h7.6v2.5M257.8 126.4v2.6M26.7 154.3v2.6h7.6M31.8 144.2v12.7M54.6 154.3v2.6h-17.7M54.6 141.7h45.7M90.2 159.4v2.6M265.4 149.3v2.5h-7.6"/>
<path d="M31.8 167h7.6M47 162h28v12.7h25.3M47 172.1v2.6h-12.7M100.3 167v5.1h-10.1v7.6h7.6l2.5 2.6"/>
</g>
<g fill="#008000" stroke="#008000" stroke-width=".2">
<circle cx="232.4" cy="29.9" r=".51"/>
<circle cx="100.3" cy="24.8" r=".51"/>
<circle cx="90.2" cy="37.5" r=".51"/>
<circle cx="54.6" cy="62.9" r=".51"/>
<circle cx="97.8" cy="62.9" r=".51"/>
<circle cx="54.6" cy="141.7" r=".51"/>
<circle cx="100.3" cy="182.3" r=".51"/>
<circle cx="90.2" cy="172.1" r=".51"/>
<circle cx="128.3" cy="62.9" r=".51"/>
<circle cx="245.1" cy="136.6" r=".51"/>
<circle cx="135.9" cy="78.2" r=".51"/>
<circle cx="161.3" cy="78.2" r=".51"/>
<circle cx="161.3" cy="98.5" r=".51"/>
<circle cx="189.2" cy="98.5" r=".51"/>
<circle cx="135.9" cy="88.3" r=".51"/>
<circle cx="161.3" cy="88.3" r=".51"/>
<circle cx="212.1" cy="45.2" r=".51"/>
<circle cx="257.8" cy="151.8" r=".51"/>
<circle cx="212.1" cy="19.8" r=".51"/>
<circle cx="257.8" cy="126.4" r=".51"/>
<circle cx="161.3" cy="52.8" r=".51"/>
<circle cx="148.6" cy="52.8" r=".51"/>
<circle cx="135.9" cy="52.8" r=".51"/>
<circle cx="273" cy="65.5" r=".51"/>
<circle cx="273" cy="103.6" r=".51"/>
<circle cx="273" cy="111.2" r=".51"/>
<circle cx="273" cy="50.2" r=".51"/>
<circle cx="273" cy="57.9" r=".51"/>
<circle cx="273" cy="95.9" r=".51"/>
<circle cx="273" cy="42.6" r=".51"/>
<circle cx="273" cy="88.3" r=".51"/>
<circle cx="273" cy="35" r=".51"/>
<circle cx="273" cy="73.1" r=".51"/>
<circle cx="273" cy="80.7" r=".51"/>
<circle cx="212.1" cy="35" r=".51"/>
<circle cx="257.8" cy="141.7" r=".51"/>
<circle cx="196.8" cy="62.9" r=".51"/>
<circle cx="34.3" cy="179.7" r=".51"/>
<circle cx="34.3" cy="177.2" r=".51"/>
<circle cx="34.3" cy="174.7" r=".51"/>
<circle cx="31.8" cy="156.9" r=".51"/>
<circle cx="36.9" cy="156.9" r=".51"/>
<circle cx="34.3" cy="156.9" r=".51"/>
<circle cx="153.7" cy="68" r=".51"/>
<circle cx="34.3" cy="111.2" r=".51"/>
<circle cx="34.3" cy="113.7" r=".51"/>
<circle cx="34.3" cy="116.3" r=".51"/>
<circle cx="31.8" cy="126.4" r=".51"/>
<circle cx="34.3" cy="108.6" r=".51"/>
<circle cx="100.3" cy="108.6" r=".51"/>
<circle cx="64.8" cy="108.6" r=".51"/>
<circle cx="90.2" cy="151.8" r=".51"/>
<circle cx="36.9" cy="126.4" r=".51"/>
<circle cx="34.3" cy="126.4" r=".51"/>
<circle cx="34.3" cy="85.8" r=".51"/>
<circle cx="34.3" cy="88.3" r=".51"/>
<circle cx="34.3" cy="90.9" r=".51"/>
<circle cx="31.8" cy="75.6" r=".51"/>
<circle cx="34.3" cy="93.4" r=".51"/>
<circle cx="100.3" cy="93.4" r=".51"/>
<circle cx="62.3" cy="93.4" r=".51"/>
<circle cx="90.2" cy="55.3" r=".51"/>
<circle cx="36.9" cy="75.6" r=".51"/>
<circle cx="34.3" cy="75.6" r=".51"/>
<circle cx="34.3" cy="29.9" r=".51"/>
<circle cx="34.3" cy="32.5" r=".51"/>
<circle cx="34.3" cy="35" r=".51"/>
<circle cx="31.8" cy="50.2" r=".51"/>
<circle cx="36.9" cy="50.2" r=".51"/>
<circle cx="34.3" cy="50.2" r=".51"/>
</g>
<g fill="none" stroke="#008000" stroke-width=".42">
<path d="M31.8 27.4h2.5v22.8M31.8 32.5h2.5M31.8 35h2.5M34.3 29.9h15.3M57.2 32.5h7.6v76.1M57.2 27.4h5.1M69.9 24.8h30.4M69.9 29.9h2.5v147.3h-2.5M31.8 50.2h5.1v15.3M34.3 75.6v17.8M36.9 73.1v2.5h-5.1M31.8 85.8h2.5"/>
<path d="M31.8 88.3h2.5M31.8 90.9h2.5M31.8 93.4h68.5M62.3 93.4v81.3h-5.1M31.8 108.6h68.5M31.8 111.2h2.5M31.8 113.7h2.5M31.8 116.3h2.5M34.3 108.6v17.8h2.6v17.8M36.9 151.8v5.1h-2.6v25.4h-2.5M31.8 179.7h2.5M31.8 177.2h17.8"/>
<path d="M31.8 174.7h2.5M57.2 179.7h5.1M69.9 182.3h30.4"/>
</g>
<g fill="none" stroke="#f0f" stroke-width=".2">
<path d="M142.2 134h-5l-6.4 6.4v5.1M142.2 136.6h-3.8l-5.1 5.1v3.8M142.2 139.1h-2.5l-3.8 3.8v2.6M142.2 131.5h-6.3l-7.6 7.6v6.4M142.2 129h-7.6l-8.9 8.9v7.6M142.2 126.4h-8.9l-10.1 10.2v8.9M195.6 134h-5.1l-6.4 6.4v5.1M195.6 136.6h-3.8l-5.1 5.1v3.8M195.6 139.1h-2.6l-3.8 3.8v2.6M195.6 131.5h-6.4l-7.6 7.6v6.4M195.6 129h-7.6l-8.9 8.9v7.6M195.6 126.4h-8.9l-10.2 10.2v8.9"/>
<path d="M121.9 146.7h20.3v5.1h-20.3zM142.2 141.7h-1.2l-2.6 2.5v1.3M142.2 144.2h-1.2v1.3M175.3 146.7h20.3v5.1h-20.3zM195.6 144.2h-1.3v1.3M195.6 141.7h-1.3l-2.5 2.5v1.3"/>
<circle cx="123.2" cy="150.6" r=".64"/>
<circle cx="125.7" cy="150.6" r=".64"/>
<circle cx="128.3" cy="150.6" r=".64"/>
<circle cx="130.8" cy="150.6" r=".64"/>
<circle cx="133.3" cy="150.6" r=".64"/>
<circle cx="135.9" cy="150.6" r=".64"/>
<circle cx="138.4" cy="150.6" r=".64"/>
<circle cx="141" cy="150.6" r=".64"/>
<circle cx="176.5" cy="150.6" r=".64"/>
<circle cx="179.1" cy="150.6" r=".64"/>
<circle cx="181.6" cy="150.6" r=".64"/>
<circle cx="184.1" cy="150.6" r=".64"/>
<circle cx="186.7" cy="150.6" r=".64"/>
<circle cx="189.2" cy="150.6" r=".64"/>
<circle cx="191.8" cy="150.6" r=".64"/>
<circle cx="194.3" cy="150.6" r=".64"/>
</g>
<path d="M179.1 76.1h5.9" fill="none" stroke="#008080" stroke-width=".2"/>
<path d="M120.6 174.7h25.4v11.4h-25.4zM120.6 177.8h25.4M130.8 174.7v11.4" fill="none" stroke="#800080" stroke-width=".2"/>
<g font-size="3.1" fill="#f0f">
<text x="123.2" y="124.5">8-pin push-in connector X12</text>
<text x="176.5" y="124.5">8-pin push-in connector X14</text>
</g>
<g font-size="2.9" fill="#808080">
<text x="211.8" y="56.7">IC20</text>
<text x="203.8" y="114.5">TLC5925IDBQR</text>
</g>
<g font-size="2.5" fill="#808080">
<text x="201.2" y="20.4">+5V</text>
<text x="17.3" y="28.3">X13-23</text>
<text x="49.5" y="26.6">K_PAR</text>
<text x="62.2" y="24.1">K_SER</text>
<text x="204.8" y="26.8">Q23</text>
<text x="233.7" y="27.1">4K7</text>
<text x="233.7" y="25">R134</text>
<text x="17.3" y="30.8">X13-24</text>
<text x="17.3" y="33.4">X13-25</text>
<text x="17.3" y="35.9">X13-26</text>
<text x="106.7" y="33.4">X12-5</text>
<text x="267.2" y="30.6">+5V</text>
<text x="17.3" y="41">X13-22</text>
<text x="48.3" y="40.6">K_S1</text>
<text x="92.3" y="41.6">C</text>
<text x="94.1" y="41.6">104A</text>
<text x="216.5" y="39.5">K_S1</text>
<text x="92.3" y="44.2">1u</text>
<text x="102.6" y="47.7">50SVPF18M</text>
<text x="102.6" y="45.2">C153</text>
<text x="161.3" y="47.7">+5V</text>
<text x="216.5" y="42.2">G6K-2F-5DC</text>
<text x="91.4" y="52.5">1R</text>
<text x="91.4" y="50.3">R1</text>
<text x="94.6" y="50.3">36A</text>
<text x="214" y="48.8">GND</text>
<text x="18.5" y="55.6">C104</text>
<text x="18.9" y="58.1">470n</text>
<text x="45.8" y="55.6">C105</text>
<text x="47.6" y="58.8">4n7</text>
<text x="118.5" y="57.3">R135</text>
<text x="120" y="59.5">4K7</text>
<text x="161.9" y="57.2">Q24</text>
<text x="193.5" y="57.1">+3V3</text>
<text x="34.1" y="62.9">EE</text>
<text x="34.1" y="60.4">C1</text>
<text x="37.3" y="60.4">06</text>
<text x="37.4" y="62.9">EFK1H470P</text>
<text x="106.7" y="63.8">X12-3</text>
<text x="141.3" y="62.7">R137</text>
<text x="142.9" y="65">4K7</text>
<text x="183.4" y="62.7">C107</text>
<text x="185.2" y="65.2">10u</text>
<text x="28" y="70.3">1R</text>
<text x="28" y="68.1">R136</text>
<text x="39.4" y="71.4">P4SMAJ48A</text>
<text x="39.4" y="69.3">ZD8</text>
<text x="57.4" y="70.8">4n7</text>
<text x="57.4" y="68.9">C108</text>
<text x="126.7" y="67.9">Q25</text>
<text x="186" y="68">GND</text>
<text x="74.3" y="77.5">K_S1</text>
<text x="106.7" y="76.5">X12-4</text>
<text x="17.3" y="81.6">X13-21</text>
<text x="121.8" y="82.3">D23</text>
<text x="137.2" y="80.3">RT424005</text>
<text x="137.2" y="78.2">K_SER</text>
<text x="162.6" y="80.3">RT424005</text>
<text x="162.6" y="78.2">K_PA</text>
<text x="169" y="78.2">R</text>
<text x="170.8" y="83.4">D24</text>
<text x="17.3" y="86.7">X13-17</text>
<text x="17.3" y="89.2">X13-18</text>
<text x="117.2" y="84.6">BAS316</text>
<text x="170.8" y="85.6">BAS316</text>
<text x="182" y="88.4">R138</text>
<text x="17.3" y="91.8">X13-19</text>
<text x="17.3" y="94.3">X13-20</text>
<text x="183.5" y="90.6">1K8</text>
<text x="187.3" y="106.7">GND</text>
<text x="17.3" y="109.5">X15-23</text>
<text x="17.3" y="112.1">X15-24</text>
<text x="17.3" y="114.6">X15-25</text>
<text x="17.3" y="117.2">X15-26</text>
<text x="73.7" y="118">K_S2</text>
<text x="17.3" y="122.2">X15-22</text>
<text x="106.7" y="127.3">X14-5</text>
<text x="237.8" y="131.6">R139</text>
<text x="263.5" y="127.1">+5V</text>
<text x="18.5" y="133">C109</text>
<text x="18.9" y="135.6">470n</text>
<text x="46.5" y="133">C110</text>
<text x="48.3" y="134.9">4n7</text>
<text x="239.4" y="133.8">4K7</text>
<text x="260.3" y="133.4">Q26</text>
<text x="34.3" y="142.3">EEEFK1H470P</text>
<text x="34.3" y="139.5">C1</text>
<text x="37.5" y="139.5">11</text>
<text x="106.7" y="142.5">X14-3</text>
<text x="19.4" y="149.4">R140</text>
<text x="39.4" y="149.5">P4SMAJ48A C112</text>
<text x="39.4" y="147.4">ZD9</text>
<text x="238.8" y="148.9">G6K-2F-5DC</text>
<text x="247.2" y="146.1">K_S2</text>
<text x="267.3" y="148.7">BAS316</text>
<text x="267.3" y="146.5">D25</text>
<text x="22.2" y="151.6">1R</text>
<text x="54.9" y="153.3">4n7</text>
<text x="92.3" y="155.9">C</text>
<text x="94.1" y="155.9">109A</text>
<text x="259.7" y="155">GND</text>
<text x="92.3" y="158.4">1u</text>
<text x="102.6" y="162">C157</text>
<text x="17.3" y="167.9">X15-21</text>
<text x="91.4" y="167.2">R1</text>
<text x="94.6" y="167.2">40A</text>
<text x="102.6" y="164.5">50SVPF18M</text>
<text x="48.3" y="168.3">K_S2</text>
<text x="49.5" y="173.4">K_PAR</text>
<text x="91.4" y="169.3">1R</text>
<text x="17.3" y="175.6">X15-17</text>
<text x="17.3" y="178.1">X15-18</text>
<text x="106.7" y="175.6">X14-4</text>
<text x="17.3" y="180.6">X15-19</text>
<text x="17.3" y="183.2">X15-20</text>
<text x="61.6" y="185.5">K_SER</text>
</g>
<g font-size="2.5" fill="#800080">
<text x="19.1" y="24.9">Ch#1 Power/Sense</text>
<text x="202.3" y="34.4">Sense1</text>
<text x="128.3" y="90.9">Serial</text>
<text x="161.9" y="90.9">Parallel</text>
<text x="19.7" y="103.6">Ch#2 Power/Sense</text>
<text x="258.4" y="141">Sense2</text>
</g>
<text font-size="2.5" fill="#800000" x="19.1" y="192.4">Licensed under the TAPR Open Hardware License (www.tapr.org/OHL)</text>
<g font-size="2.3" fill="#800080">
<text x="122.6" y="177.2">Range</text>
<text x="133.4" y="177.2">ZD1-ZD4</text>
<text x="122.6" y="180.4">0-30V</text>
<text x="122.6" y="182.9">0-40V</text>
<text x="122.6" y="185.5">0-50V</text>
<text x="132.1" y="180.4">P4SMAJ36A</text>
<text x="132.1" y="182.9">P4SMAJ48A</text>
<text x="132.1" y="185.5">P4SMAJ60A</text>
</g>
<g font-size="2.1" fill="#808080">
<text x="40.4" y="39.7">3</text>
<text x="46.7" y="37.2" transform="rotate(-90 46.7 37.2)">2</text>
<text x="211.7" y="37.2" transform="rotate(-90 211.7 37.2)">1</text>
<text x="46.7" y="44.2" transform="rotate(-90 46.7 44.2)">4</text>
<text x="211.7" y="44.2" transform="rotate(-90 211.7 44.2)">8</text>
<text x="199.2" y="62.6">24</text>
<text x="204.3" y="63.7">VDD</text>
<text x="219.3" y="63.7">OUT0</text>
<text x="227.7" y="62.6">5</text>
<text x="227.7" y="65.1">6</text>
<text x="200.4" y="70.2">2</text>
<text x="204.3" y="71.3">SDI</text>
<text x="219.3" y="66.2">OUT1</text>
<text x="219.3" y="68.8">OUT2</text>
<text x="219.3" y="71.3">OUT3</text>
<text x="227.7" y="67.7">7</text>
<text x="227.7" y="70.2">8</text>
<text x="82.2" y="77.8" transform="rotate(-90 82.2 77.8)">5</text>
<text x="199.2" y="77.8">21</text>
<text x="200.4" y="72.7">3</text>
<text x="200.4" y="75.3">4</text>
<text x="204.3" y="73.9">CLK</text>
<text x="204.3" y="76.4">LE</text>
<text x="219.3" y="73.9">OUT4</text>
<text x="219.3" y="76.4">OUT5</text>
<text x="227.7" y="72.7">9</text>
<text x="227.7" y="75.3">10</text>
<text x="227.7" y="77.8">11</text>
<text x="75.9" y="80.4">6</text>
<text x="199.2" y="80.4">23</text>
<text x="204.3" y="78.9">OE</text>
<text x="204.3" y="81.5">R-EXT</text>
<text x="219.3" y="78.9">OUT6</text>
<text x="219.3" y="81.5">OUT7</text>
<text x="227.7" y="80.4">12</text>
<text x="227.7" y="82.9">13</text>
<text x="82.2" y="84.8" transform="rotate(-90 82.2 84.8)">7</text>
<text x="200.4" y="85.4">1</text>
<text x="204.3" y="86.6">GND</text>
<text x="218.1" y="89.1">OUT10</text>
<text x="219.3" y="84">OUT8</text>
<text x="219.3" y="86.6">OUT9</text>
<text x="227.7" y="85.4">14</text>
<text x="227.7" y="88">15</text>
<text x="218.1" y="91.6">OUT11</text>
<text x="218.1" y="94.2">OUT12</text>
<text x="227.7" y="90.5">16</text>
<text x="227.7" y="93.1">17</text>
<text x="227.7" y="95.6">18</text>
<text x="218.1" y="96.7">OUT13</text>
<text x="218.1" y="99.3">OUT14</text>
<text x="218.1" y="101.8">OUT15</text>
<text x="227.7" y="98.1">19</text>
<text x="227.7" y="100.7">20</text>
<text x="220.3" y="106.9">SDO</text>
<text x="227.7" y="105.8">22</text>
<text x="82.2" y="118.5" transform="rotate(-90 82.2 118.5)">7</text>
<text x="75.9" y="121">6</text>
<text x="82.2" y="125.4" transform="rotate(-90 82.2 125.4)">5</text>
<text x="257.4" y="143.8" transform="rotate(-90 257.4 143.8)">1</text>
<text x="257.4" y="150.8" transform="rotate(-90 257.4 150.8)">8</text>
<text x="40.4" y="166.7">3</text>
<text x="46.7" y="164.2" transform="rotate(-90 46.7 164.2)">4</text>
<text x="46.7" y="171.1" transform="rotate(-90 46.7 171.1)">2</text>
</g>
<g font-size="2" fill="#808080">
<text x="102.9" y="27.4">BS-244DSM-R</text>
<text x="192.5" y="28.7">IRLML2246TRPBF</text>
<text x="244.5" y="34.1">LED_CV1</text>
<text x="242.2" y="37.1">HSMY-C170</text>
<text x="242" y="52.3">HSMH-C170</text>
<text x="245.8" y="49.4">LED_SP</text>
<text x="104.8" y="59.8">1-726388-2</text>
<text x="104.8" y="57.9">J6</text>
<text x="161.9" y="59.8">IRLML2246TRPBF</text>
<text x="101.6" y="68.7">BS-244DSM-G</text>
<text x="118.3" y="70.7">IRLML2246TRPBF</text>
<text x="249" y="75.2">HSMH-C170</text>
<text x="251.4" y="72.2">LED_CC1</text>
<text x="241.5" y="82.8">HSMY-C170</text>
<text x="243.9" y="80.5">LED_CV2</text>
<text x="250.7" y="87.5">LED_CC2</text>
<text x="102.9" y="96">BS-244DSM-B</text>
<text x="248.4" y="90.4">HSMH-C170</text>
<text x="102.9" y="111.2">BS-244DSM-R</text>
<text x="260.3" y="135.3">IRLML2246TRPBF</text>
</g>
<g font-size="2" fill="#800080">
<text x="95.3" y="35">See Note 8.1</text>
<text x="39.4" y="73.7">See Table 1</text>
<text x="92.7" y="129">See Note 8.1</text>
<text x="39.4" y="151.8">See Table 1</text>
<text x="121.9" y="155">Note 8.1: Solder (or insert into socket!) X12 and X14 on the PCB's opposite side</text>
<text x="121.9" y="157.5">Note 8.2: Solder all LEDs on the PCB's opposite side</text>
<text x="120.7" y="173.4">Table 1</text>
</g>
<text font-size="2" fill="#00f" x="205.7" y="109.9">Require SPI_MODE0</text>
<g font-size="2" fill="#f0f">
<text x="142.9" y="129.6">2 Channel ground</text>
<text x="142.9" y="127.1">1 Remote programming (Input)</text>
<text x="196.2" y="129.6">2 Channel ground</text>
<text x="196.2" y="127.1">1 Remote programming (Input)</text>
<text x="142.9" y="132.1">3 NTC (Input)</text>
<text x="142.9" y="137.2">5 Remote sense- (Input)</text>
<text x="142.9" y="134.7">4 Remote sense+ (Input)</text>
<text x="196.2" y="132.1">3 N.C.</text>
<text x="196.2" y="137.2">5 Remote sense- (Input)</text>
<text x="196.2" y="134.7">4 Remote sense+ (Input)</text>
<text x="142.9" y="139.8">6 Protective earth</text>
<text x="142.9" y="142.3">7 External trigger (Input)</text>
<text x="196.2" y="139.8">6 Protective earth</text>
<text x="196.2" y="142.3">7 DOut</text>
<text x="142.9" y="144.8">8 Digital Gnd</text>
<text x="196.2" y="144.8">8 DOut (ret)</text>
</g>
<g font-size="1.8" fill="#808080">
<text x="102.9" y="22.9">J1</text>
<text x="196.6" y="41">BAS316</text>
<text x="199.9" y="39.3">D22</text>
<text x="254.9" y="41.7">LED_O1</text>
<text x="251.5" y="44.5">HSMG-C170</text>
<text x="250.4" y="57">LED_PROG1</text>
<text x="251" y="59.8">HSMH-C170</text>
<text x="259.6" y="64.6">LED_S1</text>
<text x="104.8" y="66.1">J2</text>
<text x="259.6" y="67.4">HSMY-C170</text>
<text x="102.9" y="91.5">J3</text>
<text x="259.6" y="95.1">LED_PROG2</text>
<text x="259.6" y="97.9">HSMH-C170</text>
<text x="102.9" y="106.7">J4</text>
<text x="249.8" y="105.5">HSMY-C170</text>
<text x="253.2" y="103.2">LED_S2</text>
<text x="259.6" y="113.1">HSMG-C170</text>
<text x="259.6" y="110.3">LED_O2</text>
<text x="250.6" y="117.8">LED_PWR</text>
<text x="248.6" y="120.7">HSMD-C170</text>
<text x="102.9" y="180.4">J5</text>
</g>
<g font-size="1.8" fill="#008080">
<text x="35.6" y="29.3">PWR_IN1+</text>
<text x="93.9" y="24.2">OUT1+</text>
<text x="91.6" y="31.8">SENSE1+</text>
<text x="93.7" y="62.3">EARTH</text>
<text x="192.4" y="62.3">+3V3</text>
<text x="179.1" y="69.9">MOSI</text>
<text x="92.1" y="75">SENSE1-</text>
<text x="179.1" y="75">BP_SELECT</text>
<text x="179.1" y="77.5">BP_OE</text>
<text x="179.1" y="72.5">SCLK</text>
<text x="35.6" y="92.8">OUT1-</text>
<text x="94.4" y="96">OUT1-</text>
<text x="27.3" y="107.4">OUT2+</text>
<text x="93.9" y="108">OUT2+</text>
<text x="91.6" y="125.8">SENSE2+</text>
<text x="93.7" y="141">EARTH</text>
<text x="35.6" y="179.1">PWR_IN2-</text>
<text x="92.1" y="174">SENSE2-</text>
<text x="94.4" y="184.2">OUT2-</text>
</g>
<g font-size="1.8" fill="#800000">
<text x="99.8" y="44.8" transform="rotate(-90 99.8 44.8)">+</text>
<text x="31.2" y="60" transform="rotate(-90 31.2 60)">+</text>
<text x="31.2" y="138.7" transform="rotate(-90 31.2 138.7)">+</text>
<text x="99.8" y="161.6" transform="rotate(-90 99.8 161.6)">+</text>
</g>
</svg>
